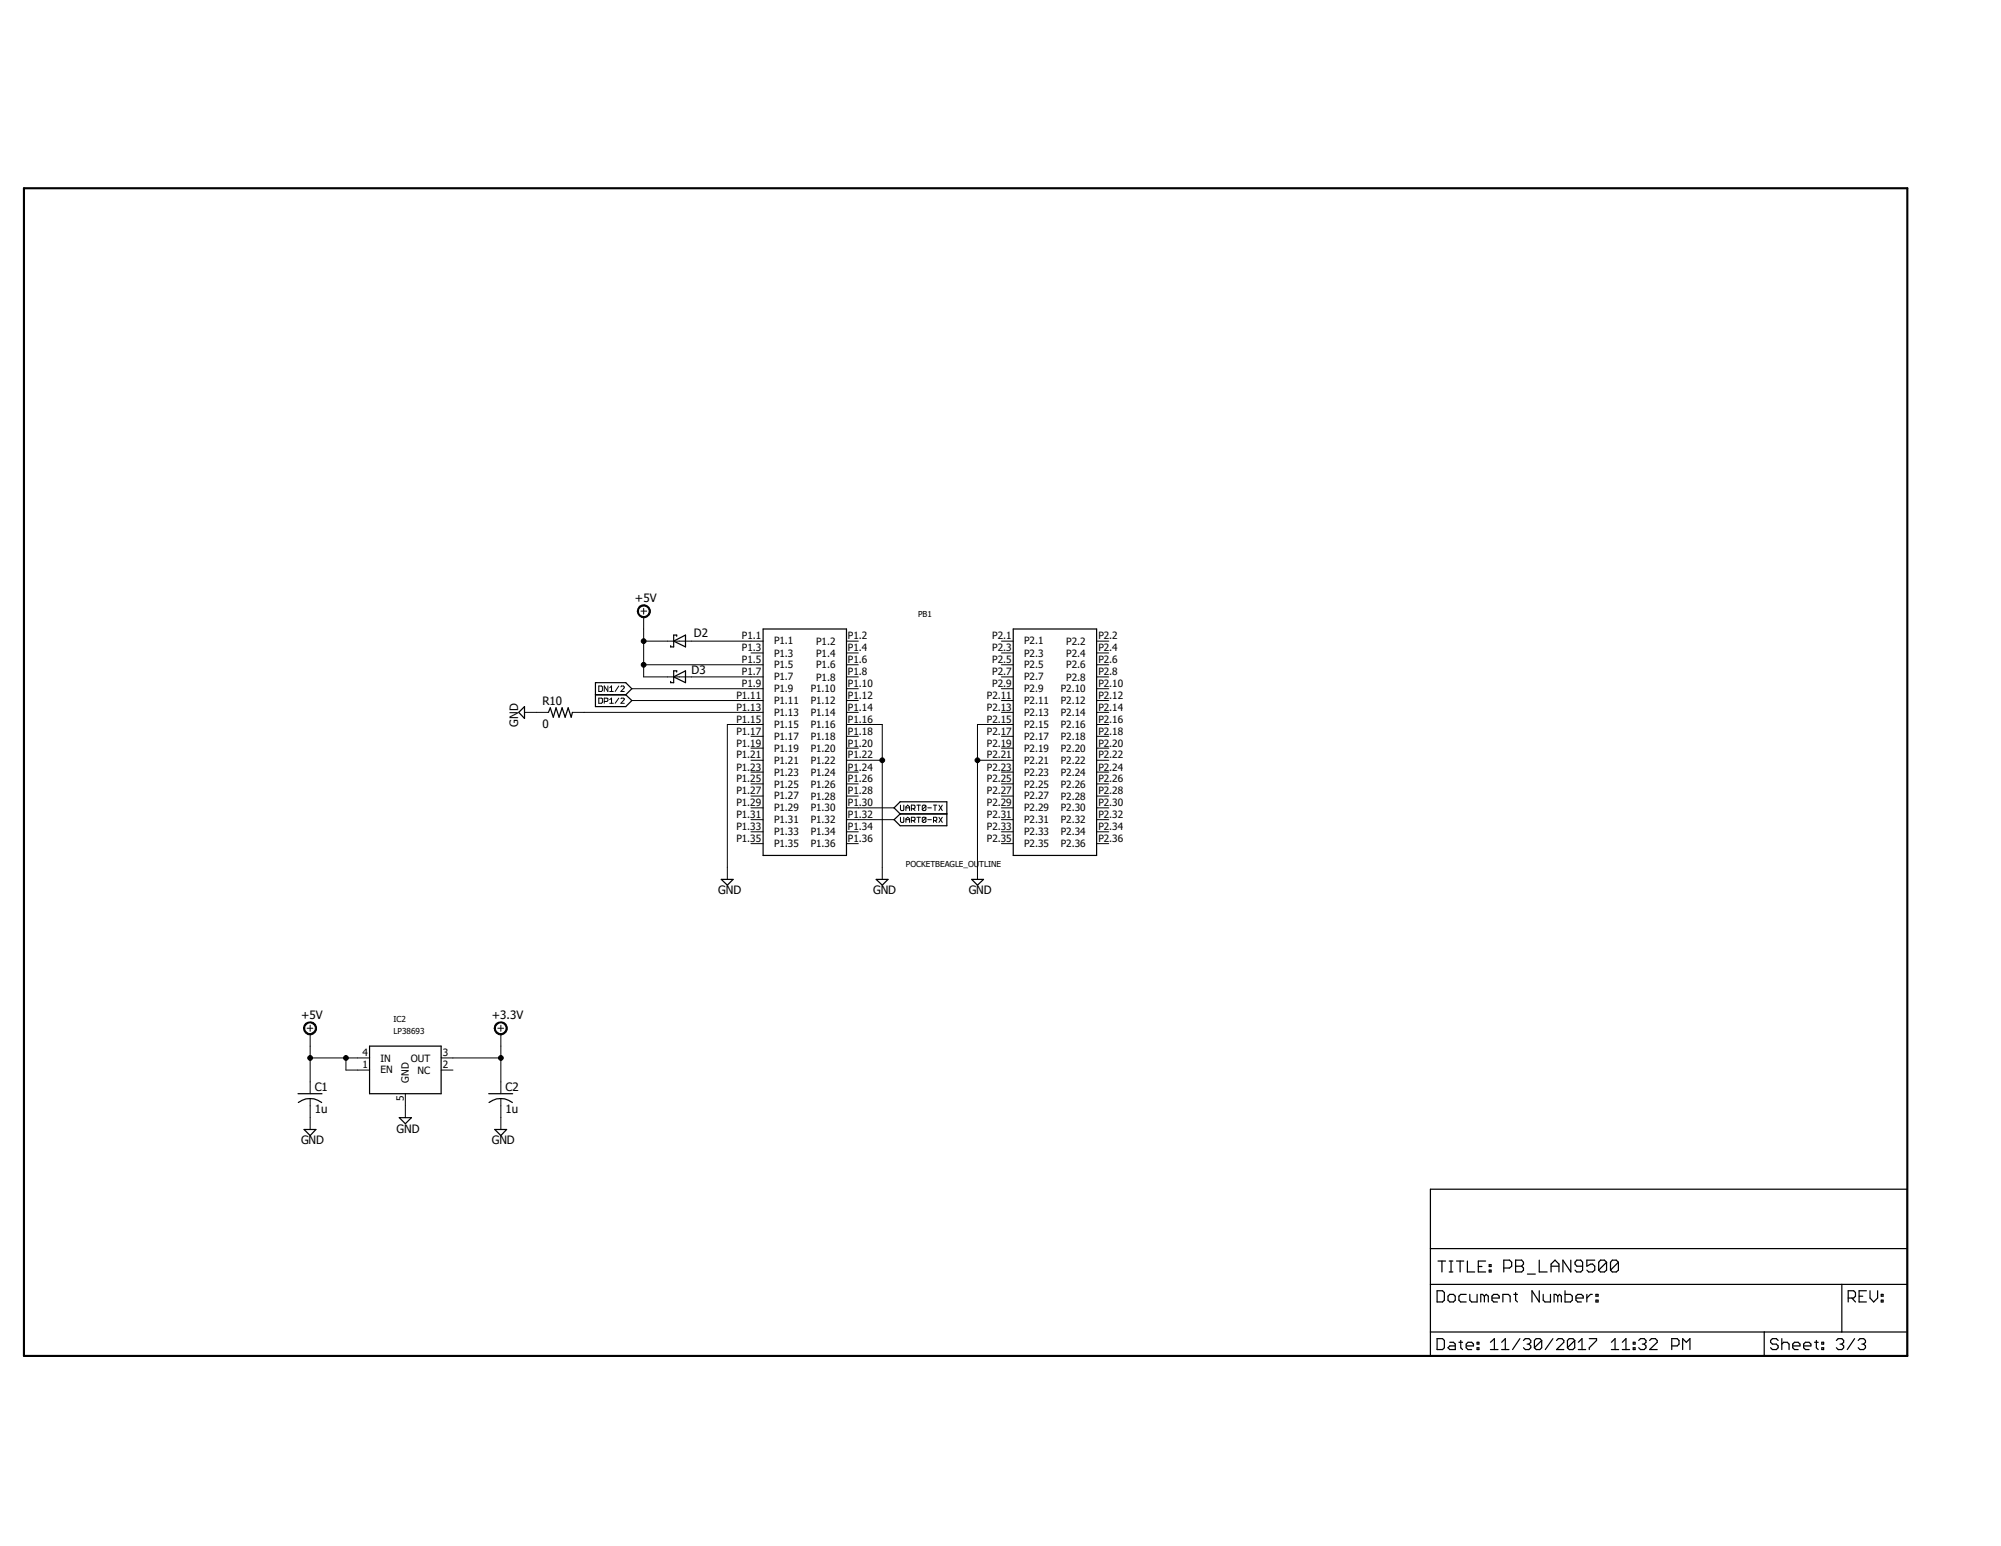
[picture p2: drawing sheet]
<svg xmlns="http://www.w3.org/2000/svg" width="279mm" height="216mm" viewBox="0 0 279 216" stroke-linecap="round" stroke-linejoin="round" font-family="sans-serif">
<path d="M3 26.1l263.5 163.6M266.5 26.1l-263.5 163.6" fill="none" stroke="#fff" stroke-width=".14"/>
<g fill="none" stroke="#000" stroke-width=".17">
<path d="M73.2 98.7v1.6l-.8-.8zM76.6 99.5l.2-.7 .5 1.4 .3-1.4 .5 1.4 .4-1.4 .4 1.4 .4-1.4 .5 1.4 .1-.7M83.1 95.3h4.3l.8 .9-.8 .8 .8 .8-.8 .9h-4.3zM83.1 97h4.3M94.1 89.5l1.6-.8v1.6zM94.1 94.5l1.6-.8v1.6zM94.5 93.9v-.2h-.4v1.6h-.5v-.1M94.5 88.9v-.2h-.4v1.6h-.5v-.1M106.6 87.8h11.6v31.7h-11.6zM141.5 87.8h11.6v31.7h-11.6zM124.8 112.8l.9-.8h6.5v3.3h-6.5l-.9-.8 .9-.8zM125.7 113.7h6.5"/>
<path d="M100.7 122.8h1.7l-.8 .8zM122.3 122.8h1.7l-.8 .8zM135.7 122.8h1.6l-.8 .8zM41.6 152.7h3.4M41.7 154a2.69 2.69 0 0 1 3.2 0M42.5 157.7h1.6l-.8 .9zM51.6 146.1h10v6.6h-10zM55.8 156.1h1.6l-.8 .8zM68.2 152.7h3.4M68.3 154a2.69 2.69 0 0 1 3.2 0M69.1 157.7h1.6l-.8 .9zM199.7 166.1h66.6v23.3h-66.6z"/>
<path d="M199.7 179.4h66.6M199.7 174.4h66.6M200.8 176.1h1M201.3 176.1v1.5M202.4 176.1h.5M202.4 177.6h.5M202.6 176.1v1.5M203.4 176.1h1M203.9 176.1v1.5M204.9 176.1v1.5h1M206.4 176.9h.5M207.4 176.1h-1v1.5h1"/>
<path d="M207.9 177.4h.3v.2h-.3zM207.9 176.6h.3v.3h-.3zM210 177.1h.8l.3-.3v-.5l-.3-.3h-.8v1.6M211.6 176h.9l.2 .3v.2l-.2 .3 .2 .3v.3l-.2 .2h-.9zM211.6 176.8h.9M213.3 177.9h1.1M214.9 176v1.6h1.1M216.6 176.8h1.1M216.6 177.6v-1.1l.5-.5 .6 .5v1.1M219.3 176v1.6l-1.1-1.6v1.6M221 176.8h-.8l-.3-.3v-.2l.3-.3h.5l.3 .3v1.1l-.3 .2h-.5l-.3-.2M222.7 176h-1.1v.8l.5-.3h.3l.3 .3v.6l-.3 .2h-.6l-.2-.2"/>
<path d="M224.3 176.3v1.1l-.3 .2h-.5l-.3-.2M224.3 176.3l-.3-.3h-.5l-.3 .3v1.1M224.3 176.3l-1.1 1.1M226 176.3v1.1l-.3 .2h-.6l-.2-.2M226 176.3l-.3-.3h-.6l-.2 .3v1.1M226 176.3l-1.1 1.1M257.2 179.4v6.6M199.7 186h66.6M200.7 180.3h.7l.3 .2v1.1l-.3 .2h-.7zM200.7 186.9h.7l.3 .3v1l-.3 .3h-.7zM202.2 181l.2-.2h.5l.3 .2v.6l-.3 .2h-.5l-.2-.2zM202.4 187.5h.5l.3 .2v.8h-.8l-.2-.3 .2-.2h.8"/>
<path d="M203.7 187.5h.5M204 187.2v1l.2 .3M204.7 188h1v-.3l-.2-.2h-.5l-.3 .2v.5l.3 .3h.5M204.7 180.8h-.7l-.3 .2v.6l.3 .2h.7M205.2 180.8v.8l.3 .2h.7v-1M206.2 188.2h.3v.3h-.3zM206.2 187.5h.3v.2h-.3zM207.3 181l-.3-.2h-.2v1M207.3 181v.8M207.3 181l.2-.2 .3 .2v.8M208.1 188.5h1.1M208.1 187.5l.6-.6v1.6"/>
<path d="M208.3 181.3h1v-.3l-.2-.2h-.5l-.3 .2v.6l.3 .2h.5M209.7 188.5h1M209.7 187.5l.5-.6v1.6M209.8 181.8v-1h.8l.3 .2v.8M211.4 180.8h.5M211.6 180.5v1.1l.3 .2M212.2 186.9l-1 1.6M212.7 187.2l.3-.3h.5l.2 .3v.3l-.2 .2M213.2 187.7h.3M213.5 187.7l.2 .3v.2l-.2 .3h-.5l-.3-.3M214.9 180.3v1.5l-1-1.5v1.5M215.3 187.2v1l-.3 .3h-.5l-.3-.3"/>
<path d="M215.3 187.2l-.3-.3h-.5l-.3 .3v1M215.3 187.2l-1.1 1M215.5 180.8v.8l.2 .2h.8v-1M216.8 186.9l-1 1.6M217.3 187.2l.3-.3h.5l.3 .3v.3l-1.1 1h1.1M217.5 181l-.2-.2h-.3v1M217.5 181v.8M217.5 181l.3-.2 .2 .2v.8M218.5 180.3v1.5h.8l.2-.2v-.6l-.2-.2h-.8M219.9 187.2v1l-.3 .3h-.5l-.2-.3M219.9 187.2l-.3-.3h-.5l-.2 .3v1M219.9 187.2l-1 1"/>
<path d="M220 181.3h1.1v-.3l-.3-.2h-.5l-.3 .2v.6l.3 .2h.5M220.4 188.5h1M220.4 187.5l.5-.6v1.6M221.6 180.8v1M221.9 186.9h1v.3l-1 1v.3M222.3 180.8h-.2l-.5 .5M222.8 181.6h.3v.2h-.3zM222.8 180.8h.3v.2h-.3zM225 188.5h1M225 187.5l.5-.6v1.6M226.5 188.5h1M226.5 187.5l.5-.6v1.6"/>
<path d="M228 188.2h.3v.3h-.3zM228 187.5h.3v.2h-.3zM228.8 187.2l.3-.3h.5l.2 .3v.3l-.2 .2M229.3 187.7h.3M229.6 187.7l.2 .3v.2l-.2 .3h-.5l-.3-.3M230.3 187.2l.3-.3h.5l.3 .3v.3l-1.1 1h1.1M233.4 188h.8l.2-.3v-.5l-.2-.3h-.8v1.6M234.9 188.5v-1.6l.6 .6 .5-.6v1.6M246.3 186v3.4M248.3 187.2l-.3-.3h-.5l-.3 .3v.3l.3 .2h.5l.3 .3v.2l-.3 .3h-.5l-.3-.3M248.8 187.7l.2-.2h.6l.2 .2v.8M248.8 186.9v1.6"/>
<path d="M250.3 188h1v-.3l-.2-.2h-.5l-.3 .2v.5l.3 .3h.5M251.8 188h1.1v-.3l-.3-.2h-.5l-.3 .2v.5l.3 .3h.5M253.4 187.5h.5M253.6 187.2v1l.3 .3M254.4 188.2h.2v.3h-.2zM254.4 187.5h.2v.2h-.2zM256.4 187.2l.3-.3h.5l.2 .3v.3l-.2 .2M256.9 187.7h.3M257.2 187.7l.2 .3v.2l-.2 .3h-.5l-.3-.3M258.1 181.3h.7l.3-.3v-.5l-.3-.2h-.7v1.5M258.6 181.3l.5 .5M259 186.9l-1.1 1.6"/>
<path d="M259.5 187.2l.2-.3h.5l.3 .3v.3l-.3 .2M259.6 181h.5M260 187.7h.2M260.2 187.7l.3 .3v.2l-.3 .3h-.5l-.2-.3M260.6 180.3h-1v1.5h1M261.1 180.3v1l.5 .5 .6-.5v-1M262.7 181.6h.2v.2h-.2zM262.7 180.8h.2v.2h-.2z"/>
</g>
<g fill="none" stroke="#000" stroke-width=".14">
<path d="M73.2 99.5h3.4M79.9 99.5h26.7M83.6 95.8h.4l.1 .1v.5l-.1 .2h-.4zM83.6 97.5l.5 .1v.5l-.1 .1h-.4zM84.4 98h.4l.1-.2v-.2l-.5-.1v.7M84.9 95.8v.8l-.5-.8v.8M85.1 96.6h.5M85.1 96.1l.3-.3v.8M85.1 97.7l.3-.2v.7M85.1 98.2h.5M86.4 95.8l-.5 .8M86.4 97.5l-.5 .7"/>
<path d="M86.7 95.9l.1-.1h.2l.2 .1v.2l-.5 .5h.5M86.7 97.6l.1-.1 .4 .1v.1l-.5 .5h.5M88.2 96.2h18.4M88.2 97.8h18.4M89.3 84.7a.92 .92 0 0 1 1.4 .2 .92 .92 0 0 1-.6 1.3 .92 .92 0 0 1-1.1-.9h.2a.75 .75 0 0 1 .9-.7 .75 .75 0 0 1 .5 1.1 .75 .75 0 0 1-1.2 .2l-.2-.2v-.4h-.2zM89.5 85.3h.8M89.9 89.5h16.7M89.9 92.8h16.7M89.9 86.2v8.3h16.7M89.9 85v.8M104.9 91.2h1.7M118.2 89.5h1.6"/>
<path d="M118.2 91.2h1.6M118.2 92.8h1.6M118.2 94.5h1.6M118.2 96.2h1.6M118.2 97.8h1.6M118.2 99.5h1.6M139.8 89.5h1.7M139.8 91.2h1.7M139.8 92.8h1.7M139.8 94.5h1.7M139.8 96.2h1.7M139.8 97.8h1.7"/>
<path d="M139.8 99.5h1.7M153.1 89.5h1.7M153.1 91.2h1.7M153.1 92.8h1.7M153.1 94.5h1.7M153.1 96.2h1.7M153.1 97.8h1.7M153.1 99.5h1.7M104.9 112.8h1.7M104.9 114.5h1.7M104.9 102.8h1.7M104.9 104.5h1.7"/>
<path d="M104.9 106.2h1.7M104.9 107.8h1.7M104.9 109.5h1.7M104.9 111.2h1.7M104.9 116.2h1.7M104.9 117.8h1.7M106.6 101.2h-5v21.6M118.2 112.8h6.6M118.2 114.5h6.6M118.2 101.2h5v21.6M118.2 102.8h1.6M118.2 104.5h1.6"/>
<path d="M118.2 106.2h5M118.2 107.8h1.6M118.2 109.5h1.6M118.2 111.2h1.6M118.2 116.2h1.6M118.2 117.8h1.6M125.7 112.4v.7l.2 .1h.2l.1-.1v-.7M125.7 114.1v.6l.2 .2h.2l.1-.2v-.6M126.5 113.2v-.5l.2-.3 .3 .3v.5M126.5 114.9v-.6l.2-.2 .3 .2v.6M126.5 112.8h.5M126.5 114.5h.5"/>
<path d="M127.3 112.9h.3l.2-.1v-.2l-.2-.2h-.3v.8M127.3 114.6h.3l.2-.1v-.3l-.5-.1v.8M127.5 112.9l.3 .3M127.5 114.6l.3 .3M128 112.4h.5M128 114.1h.5M128.3 112.4v.8M128.3 114.1v.8M129.3 112.6v.5l-.1 .1h-.3l-.1-.1M129.3 112.6l-.1-.2h-.3l-.1 .2v.5M129.3 114.2l-.1-.1-.4 .1v.5M129.3 114.2v.5l-.1 .2h-.3l-.1-.2"/>
<path d="M129.3 112.6l-.5 .5M129.3 114.2l-.5 .5M129.5 112.8h.5M129.5 114.5h.5M130.3 112.4h.5M130.3 114.6h.4l.1-.1v-.3l-.5-.1v.8M130.6 112.4v.8M130.6 114.6l.2 .3M131.1 112.4l.5 .8M131.1 114.1l.5 .8M131.6 112.4l-.5 .8M131.6 114.1l-.5 .8"/>
<path d="M136.5 106.2h5M139.8 112.8h1.7M139.8 114.5h1.7M139.8 102.8h1.7M139.8 104.5h1.7M139.8 107.8h1.7M139.8 109.5h1.7M139.8 111.2h1.7M139.8 116.2h1.7M139.8 117.8h1.7M141.5 101.2h-5v21.6M153.1 112.8h1.7"/>
<path d="M153.1 114.5h1.7M153.1 101.2h1.7M153.1 102.8h1.7M153.1 104.5h1.7M153.1 106.2h1.7M153.1 107.8h1.7M153.1 109.5h1.7M153.1 111.2h1.7M153.1 116.2h1.7M153.1 117.8h1.7M42.7 142.9a.92 .92 0 0 1 1.4 .3 .92 .92 0 0 1-.6 1.3 .92 .92 0 0 1-1.1-.9h.1a.74 .74 0 0 1 1-.7 .74 .74 0 0 1 .4 1 .74 .74 0 0 1-1.1 .2l-.2-.2-.1-.3h-.1l.1-.4zM42.9 143.6h.8"/>
<path d="M43.3 147.7h8.3M43.3 143.2v.8M43.3 144.4v8.3M43.3 153.4v4.3M48.3 147.7v1.7h3.3M56.6 152.7v3.4M61.6 147.7h8.3M61.6 149.4h1.6M69.3 142.9a.92 .92 0 0 1 1.4 .3 .92 .92 0 0 1-.5 1.3 .92 .92 0 0 1-1.2-.9h.2a.76 .76 0 0 1 1.1-.6 .76 .76 0 0 1 .1 1.2 .76 .76 0 0 1-1.2-.3v-.3h-.2l.1-.4zM69.5 143.6h.8M69.9 143.2v.8M69.9 144.4v8.3"/>
<path d="M69.9 153.4v4.3"/>
<circle cx="89.9" cy="92.8" r=".33"/>
<circle cx="89.9" cy="89.5" r=".33"/>
<circle cx="123.2" cy="106.2" r=".33"/>
<circle cx="136.5" cy="106.2" r=".33"/>
<circle cx="43.3" cy="147.7" r=".33"/>
<circle cx="48.3" cy="147.7" r=".33"/>
<circle cx="69.9" cy="147.7" r=".33"/>
</g>
<path d="M3.3 26.3h263v163.1h-263z" fill="none" stroke="#000" stroke-width=".3"/>
<g fill="#000">
<path d="M89.3 84.7a.92 .92 0 0 1 1.4 .2 .92 .92 0 0 1-.6 1.3 .92 .92 0 0 1-1.1-.9h.2a.75 .75 0 0 1 .9-.7 .75 .75 0 0 1 .5 1.1 .75 .75 0 0 1-1.2 .2l-.2-.2v-.4h-.2z" fill-rule="evenodd"/>
<path d="M42.7 142.9a.92 .92 0 0 1 1.4 .3 .92 .92 0 0 1-.6 1.3 .92 .92 0 0 1-1.1-.9h.1a.74 .74 0 0 1 1-.7 .74 .74 0 0 1 .4 1 .74 .74 0 0 1-1.1 .2l-.2-.2-.1-.3h-.1l.1-.4z" fill-rule="evenodd"/>
<path d="M69.3 142.9a.92 .92 0 0 1 1.4 .3 .92 .92 0 0 1-.5 1.3 .92 .92 0 0 1-1.2-.9h.2a.76 .76 0 0 1 1.1-.6 .76 .76 0 0 1 .1 1.2 .76 .76 0 0 1-1.2-.3v-.3h-.2l.1-.4z" fill-rule="evenodd"/>
<circle cx="89.9" cy="92.8" r=".33"/>
<circle cx="89.9" cy="89.5" r=".33"/>
<circle cx="123.2" cy="106.2" r=".33"/>
<circle cx="136.5" cy="106.2" r=".33"/>
<circle cx="43.3" cy="147.7" r=".33"/>
<circle cx="48.3" cy="147.7" r=".33"/>
<circle cx="69.9" cy="147.7" r=".33"/>
</g>
<g font-size="1.6">
<text x="88.6" y="84.1">+5V</text>
<text x="96.9" y="88.9">D2</text>
<text x="96.6" y="94.1">D3</text>
<text x="72.3" y="101.5" transform="rotate(-90 72.3 101.5)">GND</text>
<text x="75.7" y="101.7">0</text>
<text x="75.7" y="98.5">R10</text>
<text x="100.3" y="124.9">GND</text>
<text x="121.9" y="124.9">GND</text>
<text x="135.3" y="124.9">GND</text>
<text x="42" y="142.4">+5V</text>
<text x="68.7" y="142.4">+3.3V</text>
<text x="43.9" y="155.5">1u</text>
<text x="43.9" y="152.3">C1</text>
<text x="70.6" y="155.5">1u</text>
<text x="70.6" y="152.3">C2</text>
<text x="42" y="159.8">GND</text>
<text x="55.4" y="158.2">GND</text>
<text x="68.7" y="159.8">GND</text>
</g>
<g font-size="1.4">
<text x="103.6" y="89.3">P1.1</text>
<text x="108.1" y="90">P1.1</text>
<text x="118.4" y="89.3">P1.2</text>
<text x="138.6" y="89.3">P2.1</text>
<text x="143" y="90">P2.1</text>
<text x="153.4" y="89.3">P2.2</text>
<text x="103.6" y="90.9">P1.3</text>
<text x="103.6" y="92.6">P1.5</text>
<text x="103.6" y="94.3">P1.7</text>
<text x="103.6" y="95.9">P1.9</text>
<text x="108.1" y="91.7">P1.3</text>
<text x="108.1" y="93.3">P1.5</text>
<text x="108.1" y="95">P1.7</text>
<text x="114" y="90">P1.2</text>
<text x="114" y="91.7">P1.4</text>
<text x="114" y="93.3">P1.6</text>
<text x="114" y="95">P1.8</text>
<text x="118.4" y="90.9">P1.4</text>
<text x="118.4" y="92.6">P1.6</text>
<text x="118.4" y="94.3">P1.8</text>
<text x="118.4" y="95.9">P1.10</text>
<text x="138.6" y="90.9">P2.3</text>
<text x="138.6" y="92.6">P2.5</text>
<text x="138.6" y="94.3">P2.7</text>
<text x="138.6" y="95.9">P2.9</text>
<text x="143" y="91.7">P2.3</text>
<text x="143" y="93.3">P2.5</text>
<text x="143" y="95">P2.7</text>
<text x="148.9" y="90">P2.2</text>
<text x="148.9" y="91.7">P2.4</text>
<text x="148.9" y="93.3">P2.6</text>
<text x="148.9" y="95">P2.8</text>
<text x="153.4" y="90.9">P2.4</text>
<text x="153.4" y="92.6">P2.6</text>
<text x="153.4" y="94.3">P2.8</text>
<text x="153.4" y="95.9">P2.10</text>
<text x="102.8" y="97.6">P1.11</text>
<text x="102.8" y="99.3">P1.13</text>
<text x="102.8" y="100.9">P1.15</text>
<text x="108.1" y="96.7">P1.9</text>
<text x="108.1" y="98.3">P1.11</text>
<text x="108.1" y="100">P1.13</text>
<text x="108.1" y="101.7">P1.15</text>
<text x="113.2" y="96.7">P1.10</text>
<text x="113.2" y="98.3">P1.12</text>
<text x="113.2" y="100">P1.14</text>
<text x="113.2" y="101.7">P1.16</text>
<text x="118.4" y="97.6">P1.12</text>
<text x="118.4" y="99.3">P1.14</text>
<text x="118.4" y="100.9">P1.16</text>
<text x="137.8" y="97.6">P2.11</text>
<text x="137.8" y="99.3">P2.13</text>
<text x="137.8" y="100.9">P2.15</text>
<text x="143" y="96.7">P2.9</text>
<text x="143" y="98.3">P2.11</text>
<text x="143" y="100">P2.13</text>
<text x="143" y="101.7">P2.15</text>
<text x="148.1" y="96.7">P2.10</text>
<text x="148.1" y="98.3">P2.12</text>
<text x="148.1" y="100">P2.14</text>
<text x="148.1" y="101.7">P2.16</text>
<text x="153.4" y="97.6">P2.12</text>
<text x="153.4" y="99.3">P2.14</text>
<text x="153.4" y="100.9">P2.16</text>
<text x="102.8" y="102.6">P1.17</text>
<text x="102.8" y="104.3">P1.19</text>
<text x="102.8" y="105.9">P1.21</text>
<text x="102.8" y="107.6">P1.23</text>
<text x="108.1" y="103.3">P1.17</text>
<text x="108.1" y="105">P1.19</text>
<text x="108.1" y="106.7">P1.21</text>
<text x="113.2" y="103.3">P1.18</text>
<text x="113.2" y="105">P1.20</text>
<text x="113.2" y="106.7">P1.22</text>
<text x="118.4" y="102.6">P1.18</text>
<text x="118.4" y="104.3">P1.20</text>
<text x="118.4" y="105.9">P1.22</text>
<text x="118.4" y="107.6">P1.24</text>
<text x="137.8" y="102.6">P2.17</text>
<text x="137.8" y="104.3">P2.19</text>
<text x="137.8" y="105.9">P2.21</text>
<text x="137.8" y="107.6">P2.23</text>
<text x="143" y="103.3">P2.17</text>
<text x="143" y="105">P2.19</text>
<text x="143" y="106.7">P2.21</text>
<text x="148.1" y="103.3">P2.18</text>
<text x="148.1" y="105">P2.20</text>
<text x="148.1" y="106.7">P2.22</text>
<text x="153.4" y="102.6">P2.18</text>
<text x="153.4" y="104.3">P2.20</text>
<text x="153.4" y="105.9">P2.22</text>
<text x="153.4" y="107.6">P2.24</text>
<text x="102.8" y="109.3">P1.25</text>
<text x="102.8" y="110.9">P1.27</text>
<text x="102.8" y="112.6">P1.29</text>
<text x="108.1" y="108.3">P1.23</text>
<text x="108.1" y="110">P1.25</text>
<text x="108.1" y="111.6">P1.27</text>
<text x="108.1" y="113.3">P1.29</text>
<text x="113.2" y="108.3">P1.24</text>
<text x="113.2" y="110">P1.26</text>
<text x="113.2" y="111.7">P1.28</text>
<text x="113.2" y="113.3">P1.30</text>
<text x="118.4" y="109.3">P1.26</text>
<text x="118.4" y="110.9">P1.28</text>
<text x="118.4" y="112.6">P1.30</text>
<text x="137.8" y="109.3">P2.25</text>
<text x="137.8" y="110.9">P2.27</text>
<text x="137.8" y="112.6">P2.29</text>
<text x="143" y="108.3">P2.23</text>
<text x="143" y="110">P2.25</text>
<text x="143" y="111.6">P2.27</text>
<text x="143" y="113.3">P2.29</text>
<text x="148.1" y="108.3">P2.24</text>
<text x="148.1" y="110">P2.26</text>
<text x="148.1" y="111.7">P2.28</text>
<text x="148.1" y="113.3">P2.30</text>
<text x="153.4" y="109.3">P2.26</text>
<text x="153.4" y="110.9">P2.28</text>
<text x="153.4" y="112.6">P2.30</text>
<text x="102.8" y="114.3">P1.31</text>
<text x="102.8" y="115.9">P1.33</text>
<text x="102.8" y="117.6">P1.35</text>
<text x="108.1" y="115">P1.31</text>
<text x="108.1" y="116.6">P1.33</text>
<text x="108.1" y="118.3">P1.35</text>
<text x="113.2" y="115">P1.32</text>
<text x="113.2" y="116.7">P1.34</text>
<text x="113.2" y="118.3">P1.36</text>
<text x="118.4" y="114.3">P1.32</text>
<text x="118.4" y="115.9">P1.34</text>
<text x="118.4" y="117.6">P1.36</text>
<text x="137.8" y="114.3">P2.31</text>
<text x="137.8" y="115.9">P2.33</text>
<text x="137.8" y="117.6">P2.35</text>
<text x="143" y="115">P2.31</text>
<text x="143" y="116.6">P2.33</text>
<text x="143" y="118.3">P2.35</text>
<text x="148.1" y="115">P2.32</text>
<text x="148.1" y="116.7">P2.34</text>
<text x="148.1" y="118.3">P2.36</text>
<text x="153.4" y="114.3">P2.32</text>
<text x="153.4" y="115.9">P2.34</text>
<text x="153.4" y="117.6">P2.36</text>
<text x="50.6" y="147.5">4</text>
<text x="50.6" y="149.2">1</text>
<text x="53.1" y="148.2">IN</text>
<text x="53.1" y="149.9">EN</text>
<text x="57.4" y="148.3">OUT</text>
<text x="58.3" y="149.9">NC</text>
<text x="61.8" y="149.2">2</text>
<text x="61.8" y="147.5">3</text>
<text x="56.4" y="153.8" transform="rotate(-90 56.4 153.8)">5</text>
<text x="57.1" y="151.2" transform="rotate(-90 57.1 151.2)">GND</text>
</g>
<g font-size="1.1">
<text x="128.2" y="86.2">PB1</text>
<text x="126.5" y="121.1">POCKETBEAGLE_OUTLINE</text>
<text x="55" y="142.8">IC2</text>
<text x="55" y="144.4">LP38693</text>
</g>
</svg>
